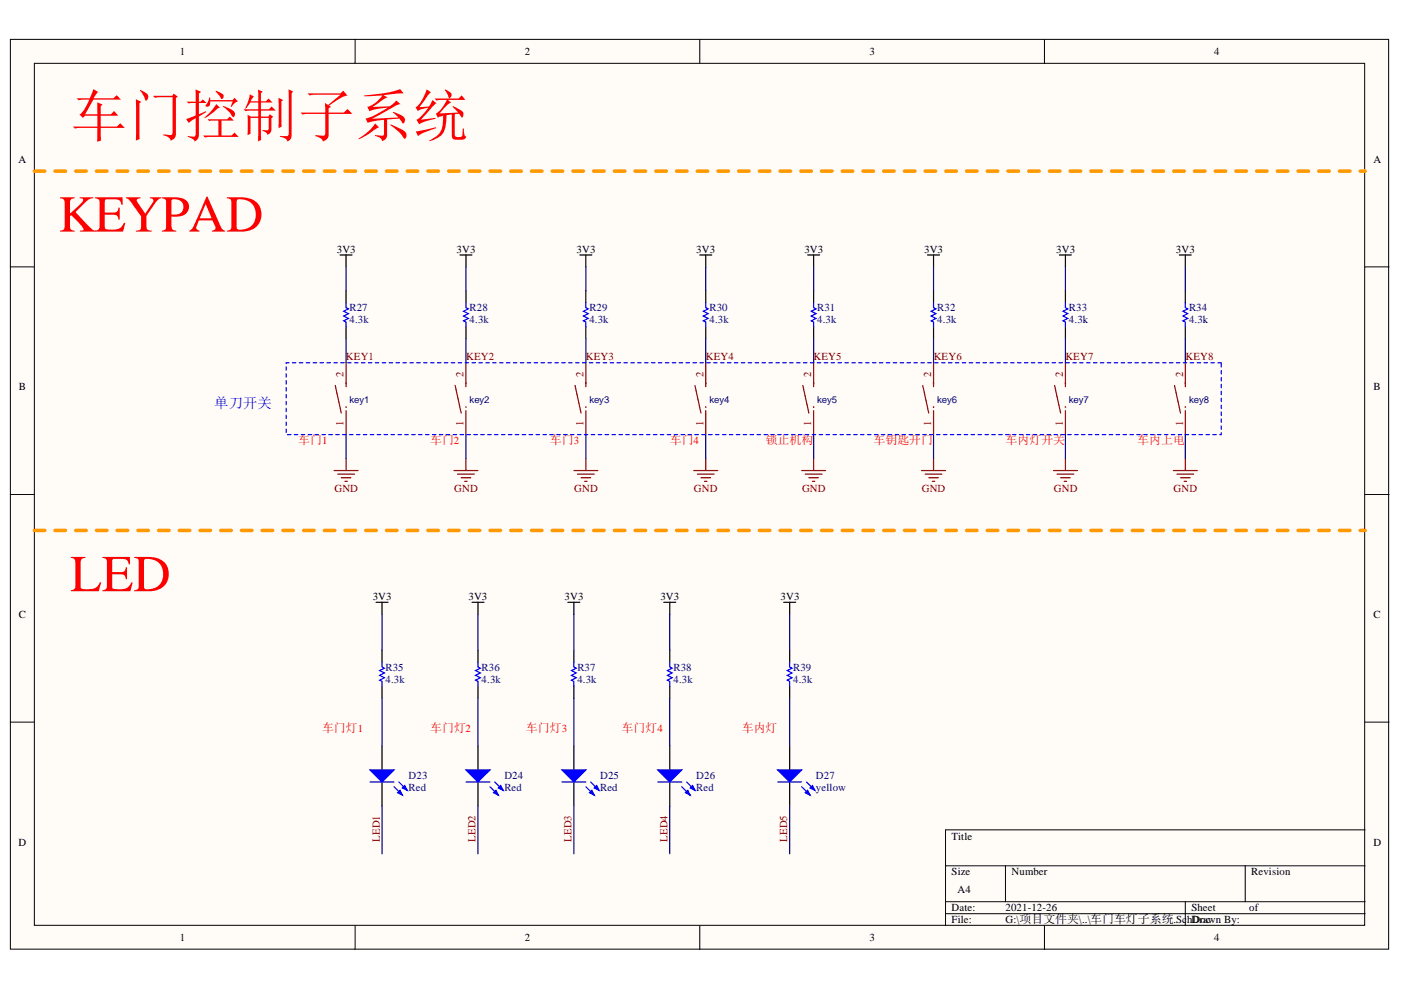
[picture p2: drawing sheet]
<svg xmlns="http://www.w3.org/2000/svg" width="297mm" height="210mm" viewBox="0 0 297 210" stroke-linecap="round" stroke-linejoin="round" font-family="sans-serif">
<g fill="#fffcf8" stroke="#000" stroke-width=".21">
<path d="M2.2 8.3h292.2v192.9h-292.2z"/>
<path d="M7.3 13.4h282v182.8h-282z"/>
</g>
<g fill="none" stroke="#000" stroke-width=".21">
<path d="M75.3 8.3v5.1M148.4 8.3v5.1M221.4 8.3v5.1M2.2 56.6h5.1M289.4 56.6h5.1M2.2 104.8h5.1M289.4 104.8h5.1M2.2 153.1h5.1M289.4 153.1h5.1M289.4 176h-88.9v20.3M75.3 196.3v5M148.4 196.3v5"/>
<path d="M200.5 183.6h88.9M200.5 191.2h88.9M200.5 193.7h88.9M213.2 183.6v7.6M221.4 196.3v5M251.3 191.2v5.1M264 183.6v7.6"/>
</g>
<path d="M73.4 76.9v5.1M71.1 81.7l1.3 5.9M73.4 87.1v5" fill="none" stroke="#800" stroke-width=".25"/>
<path d="M73.4 81.2h.1M73.4 86.3h.1" fill="none" stroke="#800" stroke-width=".37"/>
<path d="M81 158.2v5.1M81 165.8v5.1" fill="none" stroke="#000" stroke-width=".25"/>
<path d="M78.5 163.3h5l-2.5 2.5z" fill="#00f"/>
<path d="M78.5 163.3h5l-2.5 2.5zM83.5 166.8l1.8 1.8M84.6 165.8l1.7 1.8" fill="none" stroke="#00f" stroke-width=".25"/>
<path d="M84.3 168.1l.5-.5 .5 1z" fill="#00f"/>
<path d="M84.3 168.1l.5-.5 .5 1z" fill="none" stroke="#00f" stroke-width=".25"/>
<path d="M85.3 167.1l.5-.5 .5 1z" fill="#00f"/>
<path d="M81 140.4v1l.5 .3-1 .5 1 .5-1 .5 1 .5-1 .5 .5 .3v1M78.5 165.8h5M85.3 167.1l.5-.5 .5 1z" fill="none" stroke="#00f" stroke-width=".25"/>
<path d="M79.7 127.7h2.6M81 127.7v2.5M81 137.9v2.5M81 145.5v2.5M101.3 158.2v5.1M101.3 165.8v5.1" fill="none" stroke="#000" stroke-width=".25"/>
<path d="M98.8 163.3h5.1l-2.6 2.5z" fill="#00f"/>
<path d="M98.8 163.3h5.1l-2.6 2.5zM103.9 166.8l1.8 1.8M104.9 165.8l1.8 1.8" fill="none" stroke="#00f" stroke-width=".25"/>
<path d="M104.6 168.1l.5-.5 .6 1z" fill="#00f"/>
<path d="M104.6 168.1l.5-.5 .6 1z" fill="none" stroke="#00f" stroke-width=".25"/>
<path d="M105.7 167.1l.5-.5 .5 1z" fill="#00f"/>
<path d="M101.3 140.4v1l.5 .3-1 .5 1 .5-1 .5 1 .5-1 .5 .5 .3v1M98.8 165.8h5.1M105.7 167.1l.5-.5 .5 1z" fill="none" stroke="#00f" stroke-width=".25"/>
<path d="M100.1 127.7h2.5M101.3 127.7v2.5M101.3 137.9v2.5M101.3 145.5v2.5M121.7 158.2v5.1M121.7 165.8v5.1" fill="none" stroke="#000" stroke-width=".25"/>
<path d="M119.1 163.3h5.1l-2.5 2.5z" fill="#00f"/>
<path d="M119.1 163.3h5.1l-2.5 2.5zM124.2 166.8l1.8 1.8M125.2 165.8l1.8 1.8" fill="none" stroke="#00f" stroke-width=".25"/>
<path d="M125 168.1l.5-.5 .5 1z" fill="#00f"/>
<path d="M125 168.1l.5-.5 .5 1z" fill="none" stroke="#00f" stroke-width=".25"/>
<path d="M126 167.1l.5-.5 .5 1z" fill="#00f"/>
<path d="M121.7 140.4v1l.5 .3-1 .5 1 .5-1 .5 1 .5-1 .5 .5 .3v1M119.1 165.8h5.1M126 167.1l.5-.5 .5 1z" fill="none" stroke="#00f" stroke-width=".25"/>
<path d="M120.4 127.7h2.5M121.7 127.7v2.5M121.7 137.9v2.5M121.7 145.5v2.5M142 158.2v5.1M142 165.8v5.1" fill="none" stroke="#000" stroke-width=".25"/>
<path d="M139.5 163.3h5l-2.5 2.5z" fill="#00f"/>
<path d="M139.5 163.3h5l-2.5 2.5zM144.5 166.8l1.8 1.8M145.6 165.8l1.7 1.8" fill="none" stroke="#00f" stroke-width=".25"/>
<path d="M145.3 168.1l.5-.5 .5 1z" fill="#00f"/>
<path d="M145.3 168.1l.5-.5 .5 1z" fill="none" stroke="#00f" stroke-width=".25"/>
<path d="M146.3 167.1l.5-.5 .5 1z" fill="#00f"/>
<path d="M142 140.4v1l.5 .3-1 .5 1 .5-1 .5 1 .5-1 .5 .5 .3v1M139.5 165.8h5M146.3 167.1l.5-.5 .5 1z" fill="none" stroke="#00f" stroke-width=".25"/>
<path d="M140.7 127.7h2.6M142 127.7v2.5M142 137.9v2.5M142 145.5v2.5M167.4 158.2v5.1M167.4 165.8v5.1" fill="none" stroke="#000" stroke-width=".25"/>
<path d="M81 130.2v7.7M101.3 130.2v7.7M121.7 130.2v7.7M142 130.2v7.7M81 148v10.2M101.3 148v10.2M121.7 148v10.2M142 148v10.2M81 170.9v10.1M101.3 170.9v10.1M121.7 170.9v10.1M142 170.9v10.1" fill="none" stroke="#000080" stroke-width=".25"/>
<path d="M164.9 163.3h5.1l-2.6 2.5z" fill="#00f"/>
<path d="M164.9 163.3h5.1l-2.6 2.5zM170 166.8l1.7 1.8M171 165.8l1.8 1.8" fill="none" stroke="#00f" stroke-width=".25"/>
<path d="M170.7 168.1l.5-.5 .5 1z" fill="#00f"/>
<path d="M170.7 168.1l.5-.5 .5 1z" fill="none" stroke="#00f" stroke-width=".25"/>
<path d="M171.7 167.1l.6-.5 .5 1z" fill="#00f"/>
<path d="M73.4 64.2v1l.5 .3-1 .5 1 .5-1 .5 1 .5-1 .5 .5 .3v1M98.8 64.2v1l.5 .3-1 .5 1 .5-1 .5 1 .5-1 .5 .5 .3v1M124.2 64.2v1l.5 .3-1 .5 1 .5-1 .5 1 .5-1 .5 .5 .3v1M149.6 64.2v1l.5 .3-1 .5 1 .5-1 .5 1 .5-1 .5 .5 .3v1M172.5 64.2v1l.5 .3-1 .5 1 .5-1 .5 1 .5-1 .5 .5 .3v1M197.9 64.2v1l.5 .3-1 .5 1 .5-1 .5 1 .5-1 .5 .5 .3v1M225.9 64.2v1l.5 .3-1 .5 1 .5-1 .5 1 .5-1 .5 .5 .3v1M251.3 64.2v1l.5 .3-1 .5 1 .5-1 .5 1 .5-1 .5 .5 .3v1M167.4 140.4v1l.5 .3-1 .5 1 .5-1 .5 1 .5-1 .5 .5 .3v1M164.9 165.8h5.1M171.7 167.1l.6-.5 .5 1z" fill="none" stroke="#00f" stroke-width=".25"/>
<g fill="none" stroke="#000" stroke-width=".25">
<path d="M72.1 54.1h2.5M73.4 54.1v2.5M97.5 54.1h2.6M98.8 54.1v2.5M122.9 54.1h2.6M124.2 54.1v2.5M148.4 54.1h2.5M149.6 54.1v2.5M171.2 54.1h2.6M172.5 54.1v2.5M196.7 54.1h2.5M197.9 54.1v2.5"/>
<path d="M224.6 54.1h2.6M225.9 54.1v2.5M250 54.1h2.6M251.3 54.1v2.5M73.4 61.7v2.5M73.4 69.3v2.5M98.8 61.7v2.5M98.8 69.3v2.5M124.2 61.7v2.5M124.2 69.3v2.5M149.6 61.7v2.5M149.6 69.3v2.5"/>
<path d="M172.5 61.7v2.5M172.5 69.3v2.5M197.9 61.7v2.5M197.9 69.3v2.5M225.9 61.7v2.5M225.9 69.3v2.5M251.3 61.7v2.5M251.3 69.3v2.5M166.2 127.7h2.5M167.4 127.7v2.5M167.4 137.9v2.5M167.4 145.5v2.5"/>
</g>
<g fill="none" stroke="#000080" stroke-width=".25">
<path d="M73.4 56.6v5.1M98.8 56.6v5.1M124.2 56.6v5.1M149.6 56.6v5.1M172.5 56.6v5.1M197.9 56.6v5.1M225.9 56.6v5.1M251.3 56.6v5.1M73.4 71.8v5.1M98.8 71.8v5.1M124.2 71.8v5.1M149.6 71.8v5.1"/>
<path d="M172.5 71.8v5.1M197.9 71.8v5.1M225.9 71.8v5.1M251.3 71.8v5.1M73.4 92.1v5.1M98.8 92.1v5.1M124.2 92.1v5.1M149.6 92.1v5.1M172.5 92.1v5.1M197.9 92.1v5.1M225.9 92.1v5.1M251.3 92.1v5.1"/>
<path d="M167.4 130.2v7.7M167.4 148v10.2M167.4 170.9v10.1"/>
</g>
<path d="M7.3 36.3h282.1M7.3 112.5h282.1" fill="none" stroke="#f90" stroke-width=".76" stroke-dasharray="2.2 2.2"/>
<g fill="none" stroke="#800000" stroke-width=".25">
<path d="M70.8 99.8h5.1M73.4 97.2v2.6M96.3 99.8h5M98.8 97.2v2.6M121.7 99.8h5.1M124.2 97.2v2.6M147.1 99.8h5.1M149.6 97.2v2.6M170 99.8h5.1M172.5 97.2v2.6M195.4 99.8h5.1M197.9 97.2v2.6"/>
<path d="M223.3 99.8h5.1M225.9 97.2v2.6M248.8 99.8h5.1M251.3 97.2v2.6M71.6 100.5h3.6M72.4 101.3h2M73.1 102.1h.5M97 100.5h3.6M97.8 101.3h2M98.5 102.1h.5M122.4 100.5h3.6M123.2 101.3h2"/>
<path d="M124 102.1h.5M147.9 100.5h3.5M148.6 101.3h2M149.4 102.1h.5M170.7 100.5h3.6M171.5 101.3h2M172.3 102.1h.5M196.1 100.5h3.6M196.9 101.3h2M197.7 102.1h.5M224.1 100.5h3.6M224.9 101.3h2"/>
<path d="M225.6 102.1h.5M249.5 100.5h3.6M250.3 101.3h2M251.1 102.1h.5"/>
</g>
<g fill="none" stroke="#800" stroke-width=".25">
<path d="M98.8 76.9v5.1M124.2 76.9v5.1M149.6 76.9v5.1M172.5 76.9v5.1M197.9 76.9v5.1M225.9 76.9v5.1M251.3 76.9v5.1M96.5 81.7l1.3 5.9M98.8 87.1v5M121.9 81.7l1.3 5.9M124.2 87.1v5M147.3 81.7l1.3 5.9"/>
<path d="M149.6 87.1v5M170.2 81.7l1.3 5.9M172.5 87.1v5M195.6 81.7l1.3 5.9M197.9 87.1v5M223.6 81.7l1.3 5.9M225.9 87.1v5M249 81.7l1.3 5.9M251.3 87.1v5"/>
</g>
<g fill="none" stroke="#800" stroke-width=".37">
<path d="M98.8 81.2h.1M98.8 86.3h.1M124.2 81.2h.1M124.2 86.3h.1M149.6 81.2h.1M149.6 86.3h.1M172.5 81.2h.1M172.5 86.3h.1M197.9 81.2h.1M197.9 86.3h.1M225.9 81.2h.1M225.9 86.3h.1"/>
<path d="M251.3 81.2h.1M251.3 86.3h.1"/>
</g>
<path d="M258.9 76.9h-198.2v15.2h198.2v-15.2" fill="none" stroke="#00f" stroke-width=".25" stroke-dasharray=".7 .7"/>
<text font-size="12.1" fill="#f00" x="14.9" y="28.8">车门控制子系统</text>
<g font-size="11" fill="#f00">
<text x="12.4" y="49.1">KEYPAD</text>
<text x="14.9" y="125.4">LED</text>
</g>
<text font-size="3" fill="#00f" x="45.4" y="86.5">单刀开关</text>
<g font-size="2.5" fill="#f00">
<text x="63.2" y="94.2">车门1</text>
<text x="91.2" y="94.2">车门2</text>
<text x="116.6" y="94.2">车门3</text>
<text x="142" y="94.2">车门4</text>
<text x="162.3" y="94.2">锁止机构</text>
<text x="185.2" y="94.2">车钥匙开门</text>
<text x="213.2" y="94.2">车内灯开关</text>
<text x="241.1" y="94.2">车内上电</text>
<text x="68.3" y="155.1">车门灯1</text>
<text x="91.2" y="155.1">车门灯2</text>
<text x="111.5" y="155.1">车门灯3</text>
<text x="131.8" y="155.1">车门灯4</text>
<text x="157.3" y="155.1">车内灯</text>
</g>
<g font-size="2.3">
<text x="38.2" y="11.7">1</text>
<text x="111.2" y="11.7">2</text>
<text x="184.3" y="11.7">3</text>
<text x="257.4" y="11.7">4</text>
<text x="3.9" y="34.5">A</text>
<text x="291.2" y="34.5">A</text>
<text x="71.4" y="53.6">3V3</text>
<text x="96.8" y="53.6">3V3</text>
<text x="122.2" y="53.6">3V3</text>
<text x="147.6" y="53.6">3V3</text>
<text x="170.5" y="53.6">3V3</text>
<text x="195.9" y="53.6">3V3</text>
<text x="223.9" y="53.6">3V3</text>
<text x="249.3" y="53.6">3V3</text>
<text x="4" y="82.8">B</text>
<text x="291.2" y="82.8">B</text>
<text x="4" y="131">C</text>
<text x="79" y="127.2">3V3</text>
<text x="99.3" y="127.2">3V3</text>
<text x="119.7" y="127.2">3V3</text>
<text x="140" y="127.2">3V3</text>
<text x="165.5" y="127.2">3V3</text>
<text x="291.2" y="131">C</text>
<text x="3.9" y="179.3">D</text>
<text x="201.8" y="178">Title</text>
<text x="291.2" y="179.3">D</text>
<text x="201.8" y="185.6">Size</text>
<text x="214.5" y="185.6">Number</text>
<text x="265.3" y="185.6">Revision</text>
<text x="203" y="189.4">A4</text>
<text x="201.8" y="193.2">Date:</text>
<text x="201.8" y="195.8">File:</text>
<text x="213.2" y="193.2">2021-12-26</text>
<text x="213.2" y="195.8">G:\项目文件夹\..\车门车灯子系统.SchDrawn By:</text>
<text x="252.6" y="193.2">Sheet</text>
<text x="252.9" y="195.8">Doc</text>
<text x="264.9" y="193.2">of</text>
<text x="38.2" y="199.6">1</text>
<text x="111.2" y="199.6">2</text>
<text x="184.3" y="199.6">3</text>
<text x="257.4" y="199.6">4</text>
</g>
<g font-size="2.3" fill="#000080">
<text x="74.1" y="68.6">4.3k</text>
<text x="74.1" y="66">R27</text>
<text x="99.6" y="68.6">4.3k</text>
<text x="99.6" y="66">R28</text>
<text x="125" y="68.6">4.3k</text>
<text x="125" y="66">R29</text>
<text x="150.4" y="68.6">4.3k</text>
<text x="150.4" y="66">R30</text>
<text x="173.3" y="68.6">4.3k</text>
<text x="173.3" y="66">R31</text>
<text x="198.7" y="68.6">4.3k</text>
<text x="198.7" y="66">R32</text>
<text x="226.6" y="68.6">4.3k</text>
<text x="226.6" y="66">R33</text>
<text x="252.1" y="68.6">4.3k</text>
<text x="252.1" y="66">R34</text>
<text x="81.7" y="142.2">R35</text>
<text x="102.1" y="142.2">R36</text>
<text x="122.4" y="142.2">R37</text>
<text x="142.8" y="142.2">R38</text>
<text x="168.2" y="142.2">R39</text>
<text x="81.7" y="144.7">4.3k</text>
<text x="102.1" y="144.7">4.3k</text>
<text x="122.4" y="144.7">4.3k</text>
<text x="142.8" y="144.7">4.3k</text>
<text x="168.2" y="144.7">4.3k</text>
<text x="86.6" y="167.6">Red</text>
<text x="86.6" y="165.1">D23</text>
<text x="106.9" y="167.6">Red</text>
<text x="106.9" y="165.1">D24</text>
<text x="127.2" y="167.6">Red</text>
<text x="127.2" y="165.1">D25</text>
<text x="147.6" y="167.6">Red</text>
<text x="147.6" y="165.1">D26</text>
<text x="173" y="167.6">yellow</text>
<text x="173" y="165.1">D27</text>
</g>
<g font-size="2.3" fill="#800000">
<text x="73.3" y="76.4">KEY1</text>
<text x="98.8" y="76.4">KEY2</text>
<text x="124.2" y="76.4">KEY3</text>
<text x="149.7" y="76.4">KEY4</text>
<text x="172.5" y="76.4">KEY5</text>
<text x="198" y="76.4">KEY6</text>
<text x="225.9" y="76.4">KEY7</text>
<text x="251.3" y="76.4">KEY8</text>
<text x="70.9" y="104.4">GND</text>
<text x="96.3" y="104.4">GND</text>
<text x="121.7" y="104.4">GND</text>
<text x="147.1" y="104.4">GND</text>
<text x="170" y="104.4">GND</text>
<text x="195.4" y="104.4">GND</text>
<text x="223.4" y="104.4">GND</text>
<text x="248.8" y="104.4">GND</text>
<text x="80.5" y="178.5" transform="rotate(-90 80.5 178.5)">LED1</text>
<text x="100.8" y="178.5" transform="rotate(-90 100.8 178.5)">LED2</text>
<text x="121.1" y="178.5" transform="rotate(-90 121.1 178.5)">LED3</text>
<text x="141.5" y="178.5" transform="rotate(-90 141.5 178.5)">LED4</text>
<text x="166.9" y="178.5" transform="rotate(-90 166.9 178.5)">LED5</text>
</g>
<g font-size="2.3" fill="#800">
<text x="72.8" y="80" transform="rotate(-90 72.8 80)">2</text>
<text x="98.3" y="80" transform="rotate(-90 98.3 80)">2</text>
<text x="123.7" y="80" transform="rotate(-90 123.7 80)">2</text>
<text x="149.1" y="80" transform="rotate(-90 149.1 80)">2</text>
<text x="172" y="80" transform="rotate(-90 172 80)">2</text>
<text x="197.5" y="80" transform="rotate(-90 197.5 80)">2</text>
<text x="225.4" y="80" transform="rotate(-90 225.4 80)">2</text>
<text x="250.8" y="80" transform="rotate(-90 250.8 80)">2</text>
<text x="72.8" y="90.3" transform="rotate(-90 72.8 90.3)">1</text>
<text x="98.3" y="90.3" transform="rotate(-90 98.3 90.3)">1</text>
<text x="123.7" y="90.3" transform="rotate(-90 123.7 90.3)">1</text>
<text x="149.1" y="90.3" transform="rotate(-90 149.1 90.3)">1</text>
<text x="172" y="90.3" transform="rotate(-90 172 90.3)">1</text>
<text x="197.5" y="90.3" transform="rotate(-90 197.5 90.3)">1</text>
<text x="225.4" y="90.3" transform="rotate(-90 225.4 90.3)">1</text>
<text x="250.8" y="90.3" transform="rotate(-90 250.8 90.3)">1</text>
</g>
<g font-size="2" fill="#000080">
<text x="74.1" y="85.4">key1</text>
<text x="99.6" y="85.4">key2</text>
<text x="125" y="85.4">key3</text>
<text x="150.4" y="85.4">key4</text>
<text x="173.3" y="85.4">key5</text>
<text x="198.7" y="85.4">key6</text>
<text x="226.6" y="85.4">key7</text>
<text x="252.1" y="85.4">key8</text>
</g>
</svg>
